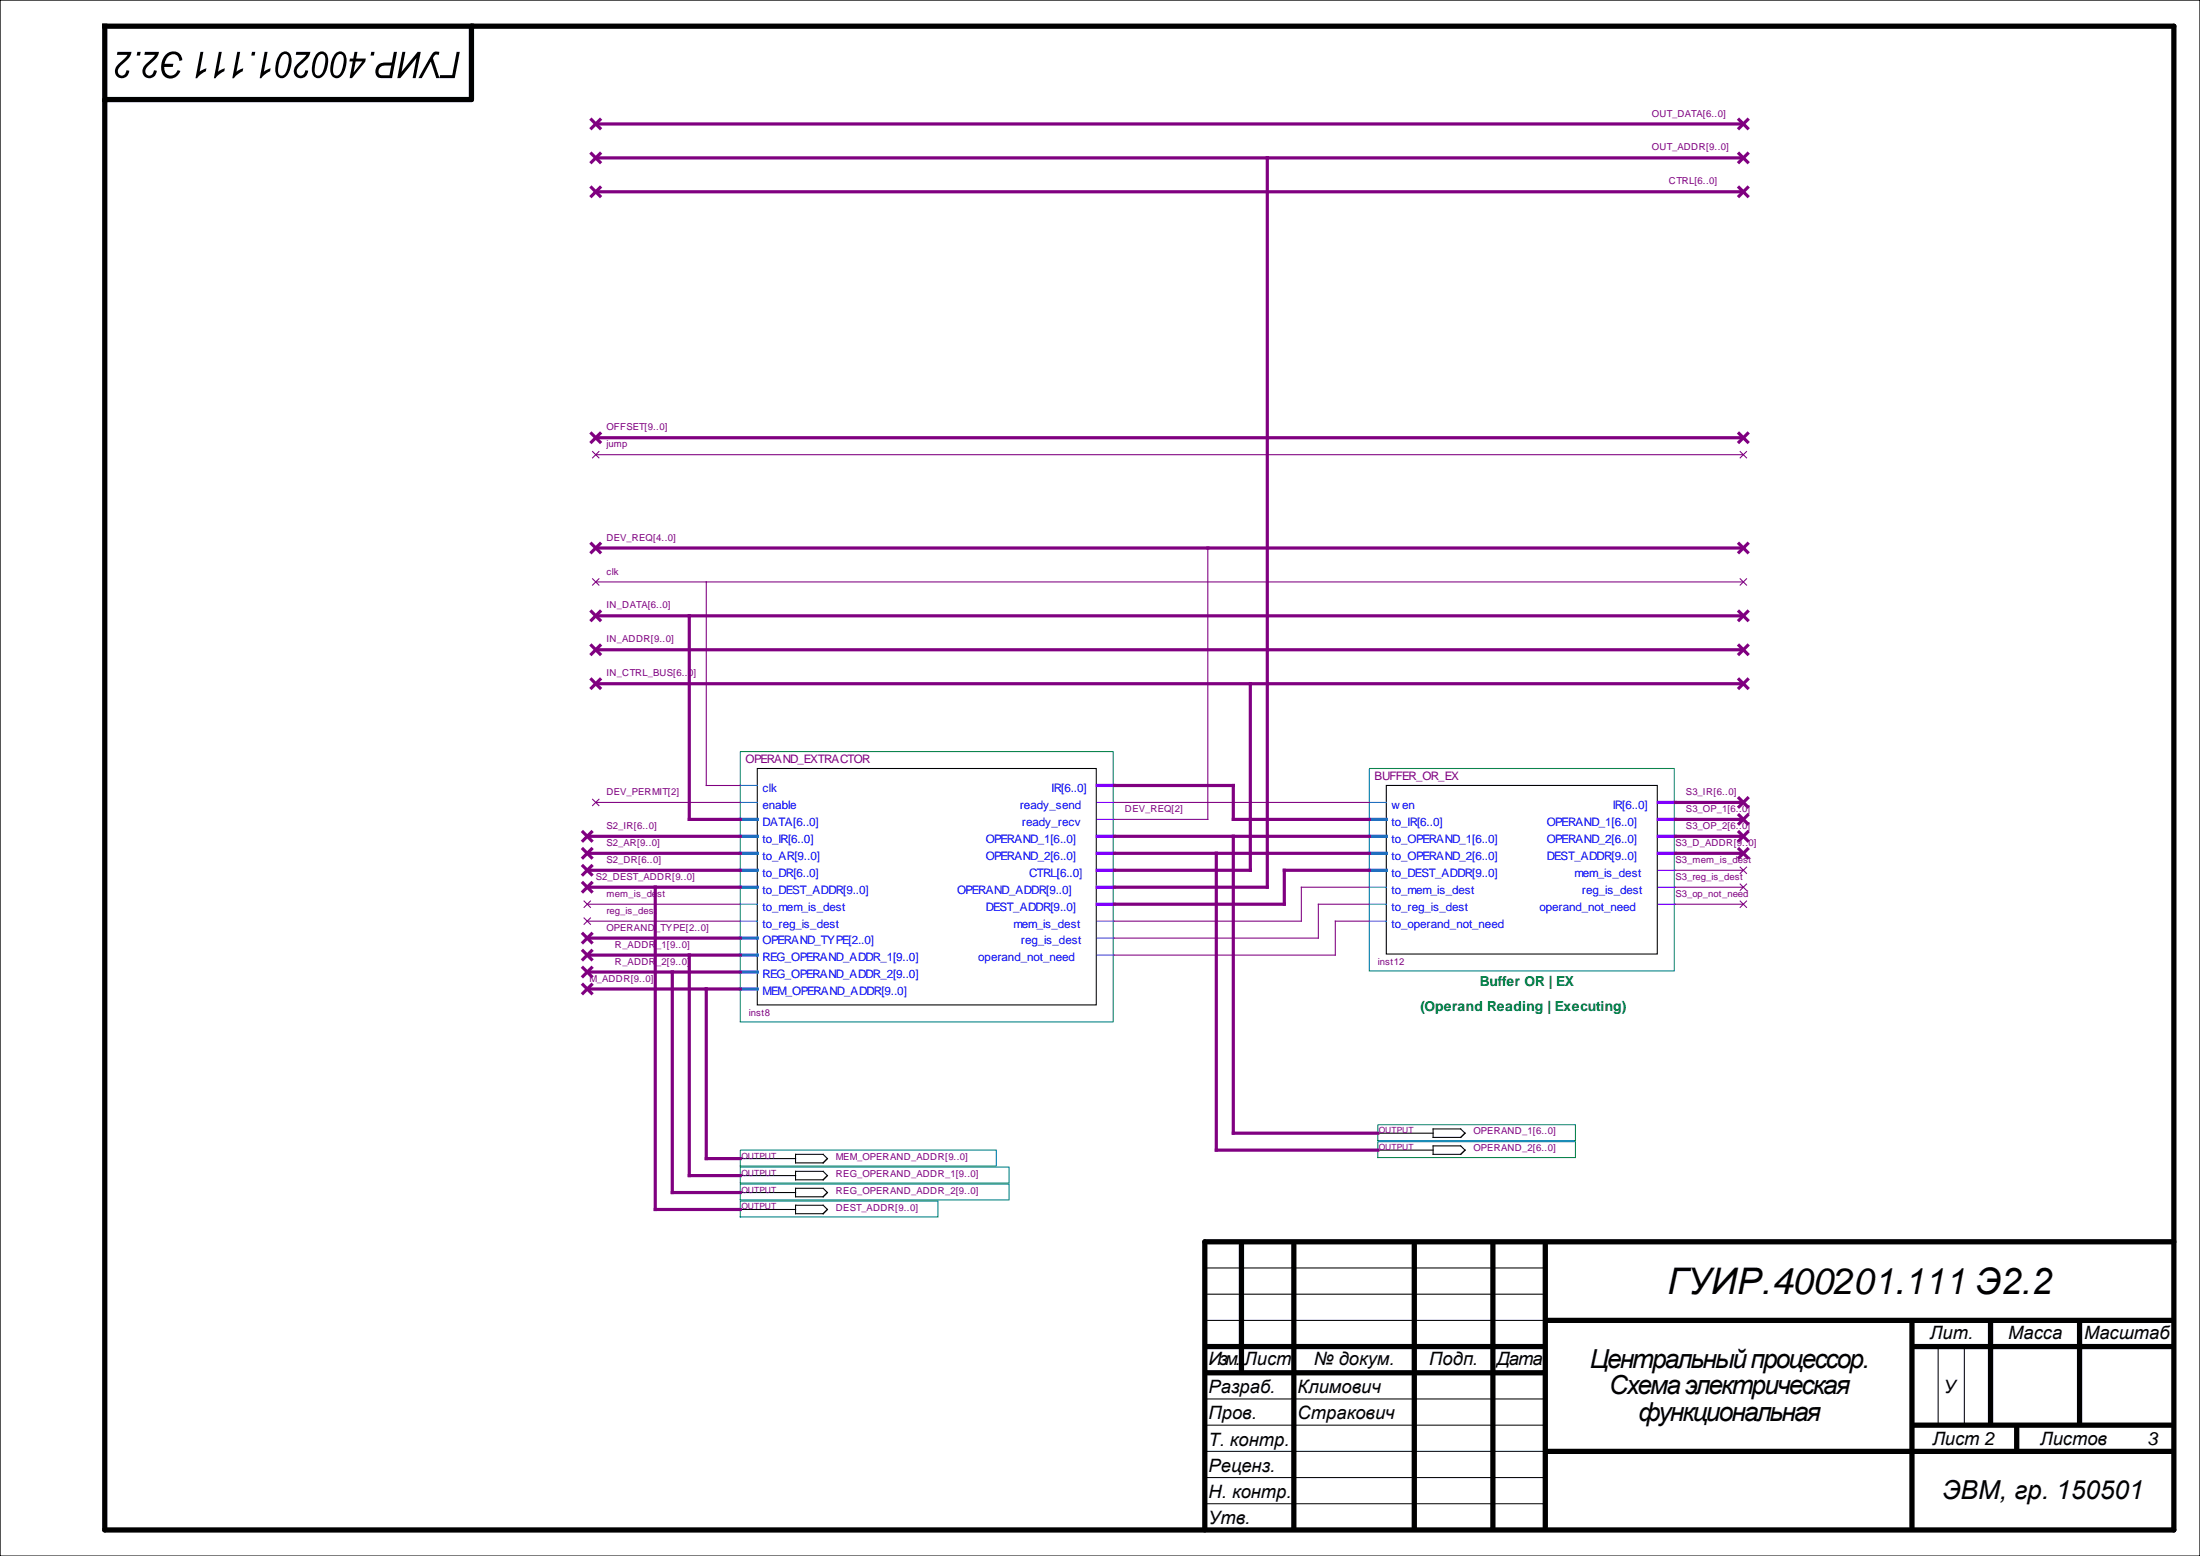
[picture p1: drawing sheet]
<svg xmlns="http://www.w3.org/2000/svg" width="420mm" height="297mm" viewBox="0 0 420 297" stroke-linecap="round" stroke-linejoin="round" font-family="sans-serif">
<path d="M0 0h420v297h-420z" fill="none" stroke="#000" stroke-width=".25"/>
<path d="M20 5h395v287h-395zM90 5v14h-70M415 237h-185v55" fill="none" stroke="#000" stroke-width="1"/>
<g fill="none" stroke="#000" stroke-width="1" stroke-linecap="butt">
<path d="M237 237v25M247 237v55M270 237v55M285 237v55M295 237v55M230 257h65M295 252h120M365 252v40M365 257h50M380 252v20M397 252v20M230 262h65"/>
<path d="M295 277h120M365 272h50M385 272v5"/>
</g>
<path d="M230 242h65M230 247h65M230 252h65M370 257v15M375 257v15M230 267h65M230 272h65M230 277h65M230 282h65M230 287h65" fill="none" stroke="#000" stroke-width=".2"/>
<g fill="#000">
<path d="M48.1 9.9h.6l-.1 .7h-.6zM45.3 9.9h.6l-.8 3.8 1.3-.7-.1 .6a3.9 3.9 0 0 0-1.6 1.3h-.4zM41.8 9.9h.5l-.7 3.8 1.3-.7-.1 .6a3.9 3.9 0 0 0-1.6 1.3h-.4zM38.3 9.9h.5l-.7 3.8 1.3-.7-.1 .6a3.9 3.9 0 0 0-1.7 1.3h-.3zM31.7 10.4a1.77 1.77 0 0 1 1.9-.5 1.77 1.77 0 0 1 1.2 1.6l-.6 .1a1.24 1.24 0 0 0-.9-1.3 1.24 1.24 0 0 0-1.4 .8l-.5 1.1h1.7l-.1 .6h-1.6a1.31 1.31 0 0 0 .9 1.6 1.31 1.31 0 0 0 1.6-1l.5 .1a1.88 1.88 0 0 1-2.1 1.5 1.88 1.88 0 0 1-1.5-2.1l.2-1.4zM27.7 9.9h2.7a4.7 4.7 0 0 1-2.1 2.7 .97 .97 0 0 0-.5 1.1 .97 .97 0 0 0 .9 .7l.5-.4 .2-.6 .5 .1a1.4 1.4 0 0 1-1.9 1.3 1.4 1.4 0 0 1-.3-2.3l1.9-2h-2zM26.2 9.9h.7l-.2 .7h-.6zM22.4 9.9h2.7a4.7 4.7 0 0 1-2.1 2.7 .97 .97 0 0 0-.5 1.1 .97 .97 0 0 0 1 .7l.5-.4 .1-.6 .6 .1a1.4 1.4 0 0 1-2 1.3 1.4 1.4 0 0 1-.3-2.3l1.9-2h-2z"/>
<path d="M67.7 9.9h.5l-.2 1.3h1.8l-.1 .6-2.5 3.1h-.5l.6-3.2h-.6l.1-.5h.6zM67.9 11.7l-.4 2.1 1.7-2.1zM64.1 10.2a1.21 1.21 0 0 1 1.4-.3 1.21 1.21 0 0 1 .6 1.2 3.7 3.7 0 0 1-1.5 3.8 1.31 1.31 0 0 1-1.6-1.6 4.7 4.7 0 0 1 1.1-3.1zM64.3 10.6a4.6 4.6 0 0 0-.5 3.6 .84 .84 0 0 0 .8 .1 .84 .84 0 0 0 .6-.7l.1-.3a3.4 3.4 0 0 0 0-2.8 .66 .66 0 0 0-1 .1zM60.6 10.2a1.21 1.21 0 0 1 1.3-.3 1.21 1.21 0 0 1 .7 1.2 3.7 3.7 0 0 1-1.5 3.8 1.31 1.31 0 0 1-1.6-1.6 4.7 4.7 0 0 1 1.1-3.1zM60.8 10.6a4.6 4.6 0 0 0-.5 3.6 .84 .84 0 0 0 .8 .1 .84 .84 0 0 0 .5-.7l.2-.3a3.4 3.4 0 0 0 0-2.8 .66 .66 0 0 0-1 .1zM56.6 9.9h2.7a4.7 4.7 0 0 1-2.1 2.7 .97 .97 0 0 0-.6 1.1 .97 .97 0 0 0 1 .7l.5-.4 .2-.6 .5 .1a1.41 1.41 0 0 1-2 1.3 1.41 1.41 0 0 1-.2-2.3l1.9-2h-2zM53.6 10.2a1.21 1.21 0 0 1 1.4-.3 1.21 1.21 0 0 1 .6 1.2 3.7 3.7 0 0 1-1.5 3.8 1.31 1.31 0 0 1-1.6-1.6 4.7 4.7 0 0 1 1.1-3.1zM53.8 10.6a4.6 4.6 0 0 0-.5 3.6 .84 .84 0 0 0 .8 .1 .84 .84 0 0 0 .6-.7l.1-.3a3.4 3.4 0 0 0 0-2.8 .66 .66 0 0 0-1 .1zM50.5 9.9h.6l-.7 3.8 1.3-.7-.1 .6a3.9 3.9 0 0 0-1.7 1.3h-.3z"/>
<path d="M87.2 9.9h.6l-1 5h-2.9l.1-.6h2.3zM82.7 10l.5-.2 .7 .1-.1 .6-.5-.1a.73 .73 0 0 0-.7 .7l1.3 3.8h-.6l-1.1-3.2-1.7 3.2h-.6zM76.8 9.9h.6l-.7 3.8 3-3.8h.6l-.9 5h-.6l.7-3.8-3.1 3.8h-.5zM72.2 12.4l.9-.4 1.7-.1 .4-2h.6l-1 5h-1.8a1.37 1.37 0 0 1-1.3-.9 1.37 1.37 0 0 1 .4-1.5zM72.5 12.9a.83 .83 0 0 0-.2 1 .83 .83 0 0 0 .9 .5h1.1l.4-1.9-1.6 .1zM70.9 9.9h.6l-.1 .7h-.7z"/>
</g>
<path d="M141.3 229.2h37.8v3.1h-37.8z" fill-rule="evenodd" fill="#fff" stroke="#008080" stroke-width=".2" stroke-dasharray=".2 .2"/>
<path d="M141.3 230.8h10.6M151.9 230h5.2l.9 .8-.9 .8h-5.2z" fill="none" stroke="#000" stroke-width=".2"/>
<path d="M263 214.7h37.8v3h-37.8z" fill-rule="evenodd" fill="#fff" stroke="#008080" stroke-width=".2" stroke-dasharray=".2 .2"/>
<path d="M263 216.3h10.6M273.6 215.5h5.3l.8 .8-.8 .8h-5.3z" fill="none" stroke="#000" stroke-width=".2"/>
<path d="M263 217.9h37.8v3h-37.8z" fill-rule="evenodd" fill="#fff" stroke="#008080" stroke-width=".2" stroke-dasharray=".2 .2"/>
<path d="M263 219.5h10.6M273.6 218.7h5.3l.8 .8-.8 .8h-5.3z" fill="none" stroke="#000" stroke-width=".2"/>
<path d="M141.3 222.7h51.3v3.1h-51.3z" fill-rule="evenodd" fill="#fff" stroke="#008080" stroke-width=".2" stroke-dasharray=".2 .2"/>
<path d="M141.3 224.4h10.6M151.9 223.6h5.2l.9 .8-.9 .8h-5.2z" fill="none" stroke="#000" stroke-width=".2"/>
<path d="M141.3 226h51.3v3h-51.3z" fill-rule="evenodd" fill="#fff" stroke="#008080" stroke-width=".2" stroke-dasharray=".2 .2"/>
<path d="M141.3 227.6h10.6M151.9 226.8h5.2l.9 .8-.9 .8h-5.2z" fill="none" stroke="#000" stroke-width=".2"/>
<path d="M141.3 219.5h48.9v3h-48.9z" fill-rule="evenodd" fill="#fff" stroke="#008080" stroke-width=".2" stroke-dasharray=".2 .2"/>
<path d="M141.3 221.1h10.6M151.9 220.3h5.2l.9 .8-.9 .8h-5.2z" fill="none" stroke="#000" stroke-width=".2"/>
<path d="M261.4 146.7h58.2v38.6h-58.2z" fill-rule="evenodd" fill="#fff" stroke="#008080" stroke-width=".2" stroke-dasharray=".2 .2"/>
<path d="M264.7 149.9h51.7v32.2h-51.7z" fill="none" stroke="#000" stroke-width=".2"/>
<path d="M261.4 153.1h3.3M261.4 169.3h3.3M261.4 172.6h3.3M261.4 175.8h3.3" fill="none" stroke="#0080ff" stroke-width=".2"/>
<path d="M261.4 156.4h3.3M261.4 159.6h3.3M261.4 162.9h3.3M261.4 166.1h3.3" fill="none" stroke="#0080ff" stroke-width=".61"/>
<path d="M316.6 153.1h3.2M316.6 156.4h3.2M316.6 159.6h3.2M316.6 162.9h3.2" fill="none" stroke="#8000ff" stroke-width=".61"/>
<path d="M316.6 166.1h3.2M316.6 169.3h3.2M316.6 172.6h3.2" fill="none" stroke="#8000ff" stroke-width=".2"/>
<path d="M141.3 143.4h71.2v51.6h-71.2z" fill-rule="evenodd" fill="#fff" stroke="#008080" stroke-width=".2" stroke-dasharray=".2 .2"/>
<path d="M144.6 146.7h64.7v45.1h-64.7z" fill="none" stroke="#000" stroke-width=".2"/>
<path d="M141.3 149.9h3.3M141.3 153.1h3.3M141.3 172.6h3.3M141.3 175.8h3.3" fill="none" stroke="#0080ff" stroke-width=".2"/>
<path d="M141.3 156.4h3.3M141.3 159.6h3.3M141.3 162.9h3.3M141.3 166.1h3.3M141.3 169.3h3.3M141.3 179h3.3M141.3 182.3h3.3M141.3 185.5h3.3M141.3 188.8h3.3" fill="none" stroke="#0080ff" stroke-width=".61"/>
<path d="M209.5 149.9h3.2M209.5 159.6h3.2M209.5 162.9h3.2M209.5 166.1h3.2M209.5 169.3h3.2M209.5 172.6h3.2" fill="none" stroke="#8000ff" stroke-width=".61"/>
<path d="M209.5 153.1h3.2M209.5 156.4h3.2M209.5 175.8h3.2M209.5 179h3.2M209.5 182.3h3.2" fill="none" stroke="#8000ff" stroke-width=".2"/>
<g fill="none" stroke="#800080" stroke-width=".61">
<path d="M112.9 29.3l1.6 1.6M112.9 22.8l1.6 1.7M112.9 35.8l1.6 1.6M113.7 30.1h219.1M113.7 23.7h219.1M113.7 36.6h219.1M114.5 29.3l-1.6 1.6M114.5 22.8l-1.6 1.7M114.5 35.8l-1.6 1.6M241.9 30.1v139.2h-29.2M332 22.8l1.6 1.7M332 29.3l1.6 1.6"/>
<path d="M332 35.8l1.6 1.6M333.6 22.8l-1.6 1.7M333.6 29.3l-1.6 1.6M333.6 35.8l-1.6 1.6M112.9 82.7l1.6 1.7M113.7 83.5h219.1M114.5 82.7l-1.6 1.7M332 82.7l1.6 1.7M333.6 82.7l-1.6 1.7M112.9 116.7l1.6 1.6M112.9 103.8l1.6 1.6M113.7 117.5h219.1"/>
<path d="M113.7 104.6h219.1M114.5 116.7l-1.6 1.6M114.5 103.8l-1.6 1.6M131.6 117.5v38.9h9.7M332 116.7l1.6 1.6M332 103.8l1.6 1.6M333.6 116.7l-1.6 1.6M333.6 103.8l-1.6 1.6M112.9 123.2l1.6 1.6M112.9 129.7l1.6 1.6M113.7 130.5h219.1M113.7 124h219.1"/>
<path d="M114.5 123.2l-1.6 1.6M114.5 129.7l-1.6 1.6M238.7 130.5v35.6h-26M332 129.7l1.6 1.6M332 123.2l1.6 1.6M333.6 129.7l-1.6 1.6M333.6 123.2l-1.6 1.6M111.3 158.8l1.6 1.6M112.1 159.6h29.2M112.9 158.8l-1.6 1.6M212.7 149.9h22.7v6.5h26M212.7 159.6h48.7"/>
<path d="M235.4 159.6v56.7h27.6M319.8 156.4h13M319.8 159.6h13M319.8 153.1h13M332 152.3l1.6 1.7M332 155.6l1.6 1.6M332 158.8l1.6 1.6M333.6 152.3l-1.6 1.7M333.6 155.6l-1.6 1.6M333.6 158.8l-1.6 1.6M111.3 162.1l1.6 1.6M111.3 165.3l1.6 1.6"/>
<path d="M111.3 168.5l1.6 1.6M111.3 178.2l1.6 1.7M112.1 169.3h29.2M112.1 166.1h29.2M112.1 162.9h29.2M112.1 179h29.2M112.9 162.1l-1.6 1.6M112.9 165.3l-1.6 1.6M112.9 168.5l-1.6 1.6M112.9 178.2l-1.6 1.7M125.1 169.3v61.5h16.2M212.7 162.9h48.7"/>
<path d="M232.2 162.9v56.6h30.8M261.4 166.1h-16.2v6.5h-32.5M319.8 162.9h13M332 162.1l1.6 1.6M333.6 162.1l-1.6 1.6M111.3 181.5l1.6 1.6M111.3 184.7l1.6 1.6M111.3 187.9l1.6 1.7M112.1 182.3h29.2M112.1 185.5h29.2M112.1 188.8h29.2M112.9 181.5l-1.6 1.6"/>
<path d="M112.9 184.7l-1.6 1.6M112.9 187.9l-1.6 1.7M128.3 185.5v42.1h13M131.6 182.3v42.1h9.7M134.8 188.8v32.3h6.5"/>
</g>
<g fill="none" stroke="#800080" stroke-width=".2">
<path d="M113.1 86.2l1.2 1.2M113.7 86.8h219.1M114.3 86.2l-1.2 1.2M332.2 86.2l1.2 1.2M333.4 86.2l-1.2 1.2M113.1 110.5l1.2 1.2M113.7 111.1h219.1M114.3 110.5l-1.2 1.2M134.8 111.1v38.8h6.5M230.6 104.6v51.8h-17.9M332.2 110.5l1.2 1.2M333.4 110.5l-1.2 1.2"/>
<path d="M113.1 152.5l1.2 1.3M113.7 153.1h27.6M114.3 152.5l-1.2 1.3M212.7 153.1h48.7M111.5 172l1.2 1.2M111.5 175.2l1.2 1.2M112.1 175.8h29.2M112.1 172.6h29.2M112.7 172l-1.2 1.2M112.7 175.2l-1.2 1.2M261.4 175.8h-6.5v6.5h-42.2M261.4 169.3h-13v6.5h-35.7"/>
<path d="M261.4 172.6h-9.7v6.4h-39M319.8 169.3h13M319.8 172.6h13M319.8 166.1h13M332.2 165.5l1.2 1.2M332.2 168.7l1.2 1.2M332.2 172l1.2 1.2M333.4 165.5l-1.2 1.2M333.4 168.7l-1.2 1.2M333.4 172l-1.2 1.2"/>
</g>
<text font-size="7" x="318.3" y="247">ГУИР.400201.111 Э2.2</text>
<g font-size="5">
<text x="303.5" y="261.1">Центральный процессор.</text>
<text x="307.2" y="266.1">Схема электрическая</text>
<text x="312.8" y="271.1">функциональная</text>
<text x="370.8" y="286">ЭВМ, гр. 150501</text>
</g>
<g font-size="3.5">
<text x="368.4" y="255.6">Лит.</text>
<text x="383.4" y="255.6">Масса</text>
<text x="397.9" y="255.6">Масштаб</text>
<text x="230.7" y="260.6">Изм.</text>
<text x="237.5" y="260.6">Лист</text>
<text x="250.8" y="260.6">№ докум.</text>
<text x="272.9" y="260.6">Подп.</text>
<text x="285.7" y="260.6">Дата</text>
<text x="230.7" y="265.9">Разраб.</text>
<text x="247.7" y="265.9">Климович</text>
<text x="371.1" y="265.9">У</text>
<text x="230.7" y="270.9">Пров.</text>
<text x="230.7" y="275.9">Т. контр.</text>
<text x="247.7" y="270.9">Стракович</text>
<text x="368.9" y="275.8">Лист 2</text>
<text x="389.5" y="275.8">Листов</text>
<text x="409.9" y="275.8">3</text>
<text x="230.7" y="280.9">Реценз.</text>
<text x="230.7" y="285.9">Н. контр.</text>
<text x="230.7" y="290.9">Утв.</text>
</g>
<g font-size="2.6" fill="#008000">
<text x="282.5" y="188.1">Buffer OR | EX</text>
<text x="271.2" y="193">(Operand Reading | Executing)</text>
</g>
<g font-size="2.2" fill="#800080">
<text x="142.3" y="145.7">OPERAND_EXTRACTOR</text>
<text x="262.4" y="148.9">BUFFER_OR_EX</text>
</g>
<g font-size="2.2" fill="#00f">
<text x="145.6" y="151.1">clk</text>
<text x="145.6" y="154.4">enable</text>
<text x="194.7" y="154.4">ready_send</text>
<text x="200.8" y="151.1">IR[6..0]</text>
<text x="265.7" y="154.4">w en</text>
<text x="307.9" y="154.4">IR[6..0]</text>
<text x="145.6" y="157.6">DATA[6..0]</text>
<text x="145.6" y="160.8">to_IR[6..0]</text>
<text x="188.2" y="160.8">OPERAND_1[6..0]</text>
<text x="195.1" y="157.6">ready_recv</text>
<text x="265.7" y="157.6">to_IR[6..0]</text>
<text x="265.7" y="160.8">to_OPERAND_1[6..0]</text>
<text x="295.3" y="157.6">OPERAND_1[6..0]</text>
<text x="295.3" y="160.8">OPERAND_2[6..0]</text>
<text x="145.6" y="164.1">to_AR[9..0]</text>
<text x="145.6" y="167.3">to_DR[6..0]</text>
<text x="188.2" y="164.1">OPERAND_2[6..0]</text>
<text x="196.5" y="167.3">CTRL[6..0]</text>
<text x="265.7" y="164.1">to_OPERAND_2[6..0]</text>
<text x="265.7" y="167.3">to_DEST_ADDR[9..0]</text>
<text x="295.3" y="164.1">DEST_ADDR[9..0]</text>
<text x="300.6" y="167.3">mem_is_dest</text>
<text x="145.6" y="170.5">to_DEST_ADDR[9..0]</text>
<text x="145.6" y="173.8">to_mem_is_dest</text>
<text x="182.7" y="170.5">OPERAND_ADDR[9..0]</text>
<text x="188.2" y="173.8">DEST_ADDR[9..0]</text>
<text x="265.7" y="170.5">to_mem_is_dest</text>
<text x="265.7" y="173.8">to_reg_is_dest</text>
<text x="293.9" y="173.8">operand_not_need</text>
<text x="302" y="170.5">reg_is_dest</text>
<text x="145.6" y="177">to_reg_is_dest</text>
<text x="193.5" y="177">mem_is_dest</text>
<text x="265.7" y="177">to_operand_not_need</text>
<text x="145.6" y="180.3">OPERAND_TYPE[2..0]</text>
<text x="145.6" y="183.5">REG_OPERAND_ADDR_1[9..0]</text>
<text x="186.8" y="183.5">operand_not_need</text>
<text x="194.9" y="180.3">reg_is_dest</text>
<text x="145.6" y="186.7">REG_OPERAND_ADDR_2[9..0]</text>
<text x="145.6" y="190">MEM_OPERAND_ADDR[9..0]</text>
</g>
<g font-size="1.8" fill="#800080">
<text x="315.4" y="22.2">OUT_DATA[6..0]</text>
<text x="315.4" y="28.7">OUT_ADDR[9..0]</text>
<text x="318.6" y="35.2">CTRL[6..0]</text>
<text x="115.8" y="82.1">OFFSET[9..0]</text>
<text x="115.8" y="85.4">jump</text>
<text x="115.8" y="103.2">DEV_REQ[4..0]</text>
<text x="115.8" y="109.6">clk</text>
<text x="115.8" y="116.1">IN_DATA[6..0]</text>
<text x="115.8" y="122.6">IN_ADDR[9..0]</text>
<text x="115.8" y="129.1">IN_CTRL_BUS[6..0]</text>
<text x="115.8" y="151.7">DEV_PERMIT[2]</text>
<text x="214.8" y="155">DEV_REQ[2]</text>
<text x="321.9" y="151.7">S3_IR[6..0]</text>
<text x="321.9" y="155">S3_OP_1[6..0]</text>
<text x="115.8" y="158.2">S2_IR[6..0]</text>
<text x="115.8" y="161.4">S2_AR[9..0]</text>
<text x="319.8" y="161.4">S3_D_ADDR[9..0]</text>
<text x="321.9" y="158.2">S3_OP_2[6..0]</text>
<text x="113.7" y="167.9">S2_DEST_ADDR[9..0]</text>
<text x="115.8" y="164.7">S2_DR[6..0]</text>
<text x="319.8" y="164.7">S3_mem_is_dest</text>
<text x="319.8" y="167.9">S3_reg_is_dest</text>
<text x="115.8" y="171.2">mem_is_dest</text>
<text x="319.8" y="171.2">S3_op_not_need</text>
<text x="115.8" y="174.4">reg_is_dest</text>
<text x="115.8" y="177.6">OPERAND_TYPE[2..0]</text>
<text x="117.4" y="180.9">R_ADDR_1[9..0]</text>
<text x="117.4" y="184.1">R_ADDR_2[9..0]</text>
<text x="263" y="184.1">inst12</text>
<text x="112.5" y="187.3">M_ADDR[9..0]</text>
<text x="142.9" y="193.8">inst8</text>
<text x="159.6" y="221.3">MEM_OPERAND_ADDR[9..0]</text>
<text x="281.3" y="216.5">OPERAND_1[6..0]</text>
<text x="281.3" y="219.7">OPERAND_2[6..0]</text>
<text x="159.6" y="224.6">REG_OPERAND_ADDR_1[9..0]</text>
<text x="159.6" y="227.8">REG_OPERAND_ADDR_2[9..0]</text>
<text x="159.6" y="231">DEST_ADDR[9..0]</text>
</g>
<g font-size="1.6" fill="#800080">
<text x="141.5" y="221.1">OUTPUT</text>
<text x="263.2" y="216.3">OUTPUT</text>
<text x="263.2" y="219.5">OUTPUT</text>
<text x="141.5" y="224.4">OUTPUT</text>
<text x="141.5" y="227.6">OUTPUT</text>
<text x="141.5" y="230.8">OUTPUT</text>
</g>
</svg>
